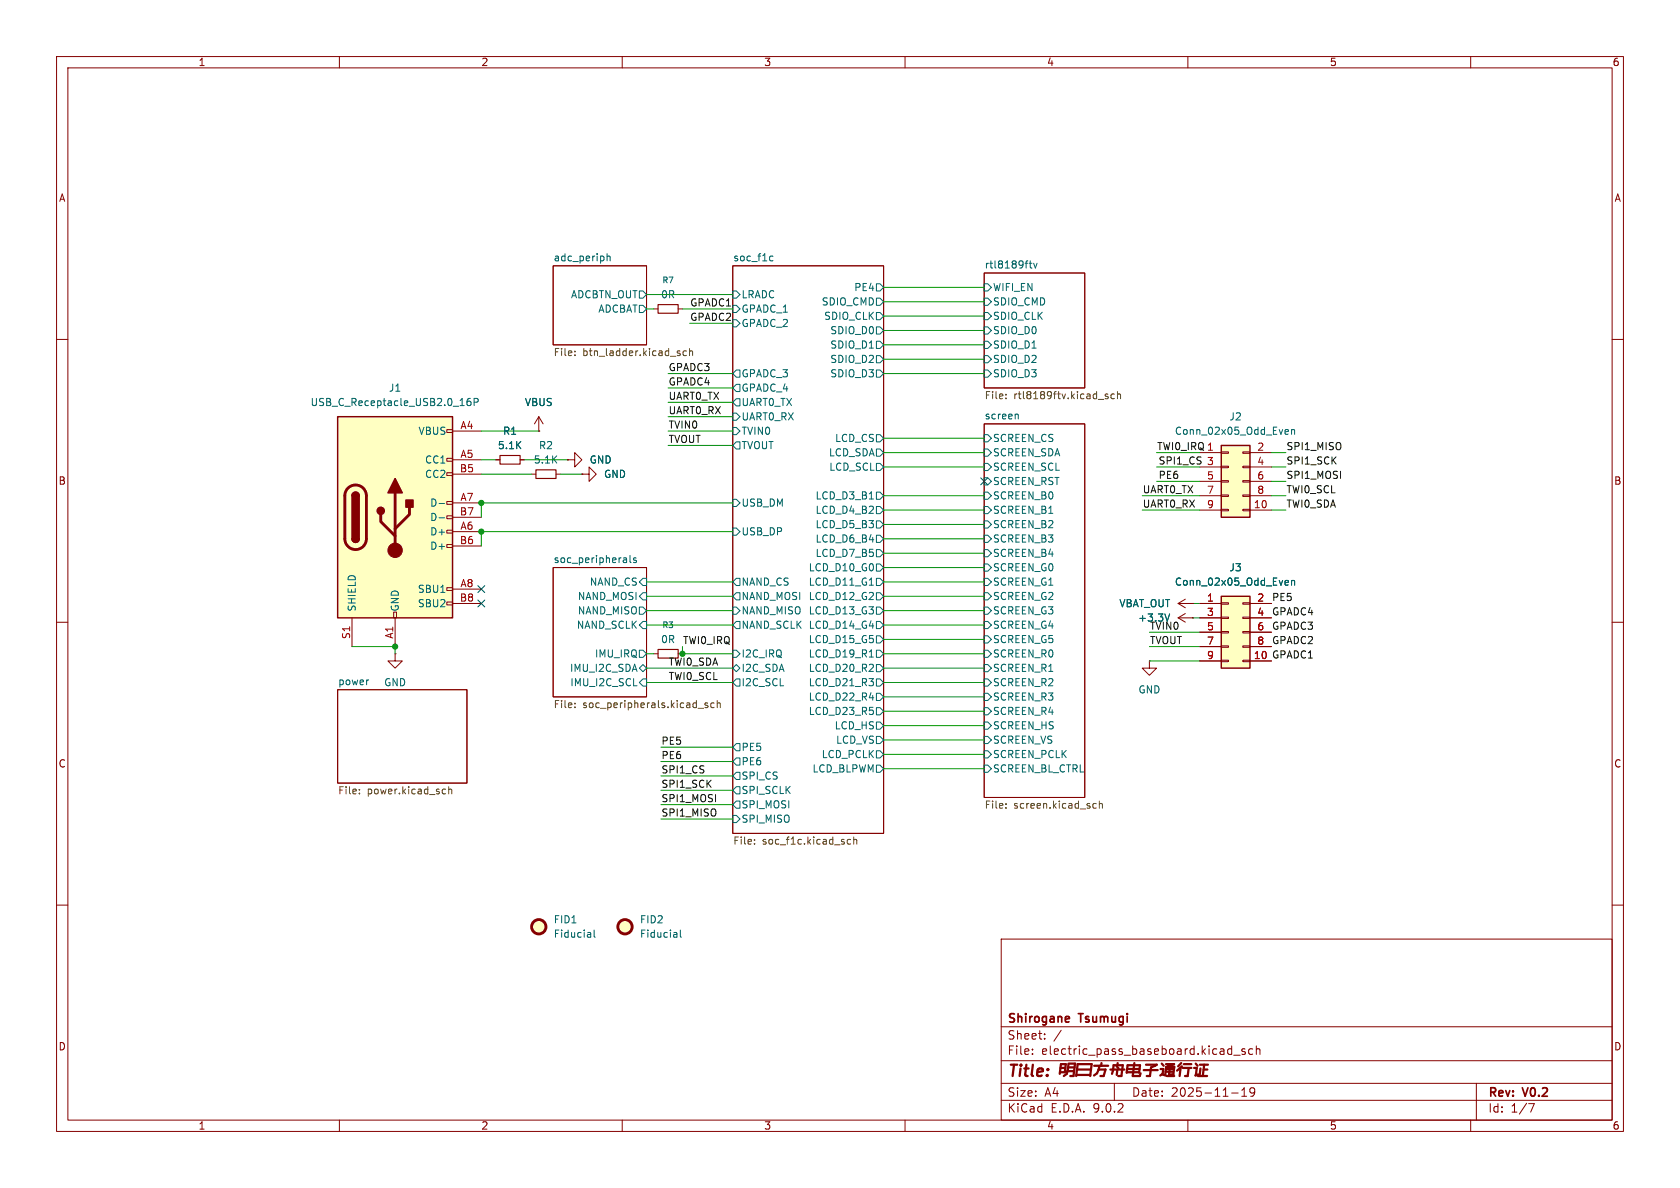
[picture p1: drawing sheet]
<svg xmlns="http://www.w3.org/2000/svg" width="297mm" height="210mm" viewBox="0 0 297 210" stroke-linecap="round" stroke-linejoin="round" font-family="sans-serif">
<g fill="none" stroke="#840000" stroke-width=".18">
<path d="M10 10h277v190h-277zM12 12h273v186h-273zM60 10v2M110 10v2M160 10v2M210 10v2M260 10v2M97.8 47h16.5v14h-16.5zM129.5 47h26.7v100.3h-26.7zM174 48.3h17.8v20.3h-17.8zM10 60h2M174 74.9h17.8v66.1h-17.8z"/>
<path d="M285 60h2M10 110h2M97.8 100.3h16.5v22.9h-16.5zM285 110h2M59.7 121.9h22.8v16.5h-22.8zM10 160h2M177 166h108v32h-108zM285 160h2M60 198v2M110 198v2M160 198v2M177 194.5h108"/>
<path d="M177 191.5h108M177 187.5h108M177 181.5h108M182.5 186.3v.1M182.5 185.5v.1M184.7 183.6v.1M184.7 182.8v.1M187.6 182.1l-1.3 2M197 191.5v3M210 198v2M217.7 193.2h1.2M218.1 186.5h1.1"/>
<path d="M219.5 193.8h.9M219.5 192.7l.5-.4v1.5M220.1 185.5l-.4-.1-.2 .2 .1 .2 .5 .2v.3h-.6M221.5 185.5l-.5-.1-.3 .3v.4l.2 .2h.6M221.8 192.9l-.3 .3h-.3l-.2-.3 .1-.5 .4-.1 .2 .1a.99 .99 0 0 1-.3 1.4h-.3M222.1 185.5l.2-.1 .4 .1v.9M222.1 184.9v1.5M260 198v2M261 191.5v6.5M270.2 195.1h1l-.6 1.5"/>
</g>
<g fill="none" stroke="#840000" stroke-width=".4">
<path d="M187.4 189.5h.8l.2-1.4h-.8l-.3 1.7M187.5 188.8h.8M188.6 189.4h1.3M188.8 188.7h1.2M188.9 188.1l-.3 1.7-.5 .4M188.9 188h1.2l-.3 2.2h-.6M190.3 190.2l.2-2.1h2.5l-.3 2.1M190.3 190h2.5M190.4 189.1h2.5M193.4 188.4h2.5M194.2 189.1h1.2l-.3 1.1h-.6M194.4 188.4l-.5 1.3-.5 .4"/>
<path d="M194.7 187.9v.5M196.3 189.1h2.5M196.6 189.8l.3-1.5h1.6l-.2 1.9h-.6M197.4 188.5l.4 .4M197.5 189.3l-.1 .7M197.6 187.9l-.1 .4M199.2 189.6l.1-1.3h2.2l-.1 1.3M199.2 189.5h2.2M199.3 189h2.2M200.5 187.9l-.2 2.3h1.2l.1-.5M202.2 189.2h2.5M202.6 188.2h1.9l-1 .5-.2 1.5h-.6"/>
<path d="M205.2 189h.4l-.1 .8-.4 .3M205.4 188l.3 .4M205.4 189.9l.9 .3h1.3M206 189.9l.2-1.3h1.4l-.2 1.3h-.4M206.1 189.4h1.3M206.1 189h1.4M206.1 188.1h1.5l-.7 .3M206.5 188.3l.7 .3M206.8 188.6l-.1 1.3M208.7 188.8l-.2 1.4M208.8 187.9l-.5 .6M208.9 188.5l-.8 .8"/>
<path d="M209.1 188.8h1.5M209.3 188.1h1.3M210.1 188.9l-.1 1.3h-.5M211.1 188.8h.5l-.2 1.3M211.4 188l.3 .4M211.8 190.2h1.6M211.8 189.9l-.5 .2M212.1 188.2h1.5M212.2 188.9l-.1 1.3M212.8 189.1h.6M212.9 188.2l-.3 2"/>
</g>
<path d="M188.8 179.7l.3 .3-.8 .2M189 180.6l-.2 .1" fill="none" stroke="#840000" stroke-width=".3"/>
<g fill="none" stroke="#006464" stroke-width=".18">
<path d="M107.3 44.8v1.3M107.3 45.4l.2-.1h.3l.1 .8M113 51.4h.7l.6 .7-.6 .6h-.7zM113 54h.7l.6 .6-.6 .6h-.7zM129.5 54h.7l.6 .6-.6 .6h-.7zM129.5 56.5h.7l.6 .7-.6 .6h-.7zM129.5 51.4h.7l.6 .7-.6 .6h-.7zM136.2 45.3h.5M136.2 46.1h.5M154.9 57.8h.7l.6 .6-.6 .7h-.7zM154.9 55.2h.7l.6 .7-.6 .6h-.7zM154.9 52.7h.7l.6 .6-.6 .7h-.7z"/>
<path d="M154.9 50.2h.7l.6 .6-.6 .6h-.7zM174 55.2h.6l.7 .7-.7 .6h-.6zM174 57.8h.6l.7 .6-.7 .7h-.6zM174 52.7h.6l.7 .6-.7 .7h-.6zM174 50.2h.6l.7 .6-.7 .6h-.6zM182 46.5h.4M182.1 46.1v1.1l.3 .2M182.7 46.5l.3 .9 .3-.9M129.5 75.6h.7l.6 .6-.6 .6h-.7zM129.5 73h.7l.6 .7-.6 .6h-.7zM130.2 78.1h.6v1.3h-.6l-.7-.7zM130.2 67.9h.6v1.3h-.6l-.7-.6z"/>
<path d="M130.2 65.4h.6v1.3h-.6l-.7-.7zM130.2 70.5h.6v1.3h-.6l-.7-.7zM154.9 79.4h.7l.6 .6-.6 .6h-.7zM154.9 76.8h.7l.6 .7-.6 .6h-.7zM154.9 65.4h.7l.6 .6-.6 .7h-.7zM154.9 60.3h.7l.6 .7-.6 .6h-.7zM154.9 62.9h.7l.6 .6-.6 .6h-.7zM174 79.4h.6l.7 .6-.7 .6h-.6zM174 76.8h.6l.7 .7-.7 .6h-.6zM174 62.9h.6l.7 .6-.7 .6h-.6zM174 60.3h.6l.7 .7-.7 .6h-.6zM174 65.4h.6l.7 .6-.7 .7h-.6z"/>
<path d="M179.7 73.2l.3 .2v.7M111.4 98.2v1.1l.2 .2M112.5 98.7l-.3-.1-.2 .2v.2l.5 .1v.3h-.5M129.5 93.3h.7l.6 .7-.6 .6h-.7zM129.5 88.3h.7l.6 .6-.6 .6h-.7zM153.7 88.2h.7M154.9 92.1h.7l.6 .6-.6 .6h-.7zM154.9 97.2h.7l.6 .6-.6 .6h-.7zM154.9 87h.7l.6 .6-.6 .7h-.7zM154.9 94.6h.7l.6 .7-.6 .6h-.7zM154.9 99.7h.7l.6 .6-.6 .7h-.7zM154.9 89.5h.7l.6 .7-.6 .6h-.7z"/>
<path d="M154.9 81.9h.7l.6 .7-.6 .6h-.7zM174 94.6h.6l.7 .7-.7 .6h-.6zM174 89.5h.6l.7 .7-.7 .6h-.6zM174 92.1h.6l.7 .6-.7 .6h-.6zM174 81.9h.6l.7 .7-.7 .6h-.6zM174 99.7h.6l.7 .6-.7 .7h-.6zM174 87h.6l.7 .6-.7 .7h-.6zM174 97.2h.6l.7 .6-.7 .6h-.6zM174 84.5h.6l.7 .6-.7 .6h-.6zM113 114.9h.7l.6 .7-.6 .6h-.7zM113 107.3h.7l.6 .7-.6 .6h-.7zM113.7 109.9h.6v1.2h-.6l-.7-.6z"/>
<path d="M113.7 117.5l.6 .6-.6 .6-.7-.6zM113.7 102.2h.6v1.3h-.6l-.7-.6zM113.7 104.8h.6v1.2h-.6l-.7-.6zM129.5 107.3h.7l.6 .7-.6 .6h-.7zM129.5 114.9h.7l.6 .7-.6 .6h-.7zM130.2 109.9h.6v1.2h-.6l-.7-.6zM130.2 102.2h.6v1.3h-.6l-.7-.6zM130.2 104.8h.6v1.2h-.6l-.7-.6zM130.2 117.5l.6 .6-.6 .6-.7-.6zM153.7 116.1h.7M153.7 103.4h.7M154.9 117.5h.7l.6 .6-.6 .6h-.7z"/>
<path d="M154.9 109.9h.7l.6 .6-.6 .6h-.7zM154.9 114.9h.7l.6 .7-.6 .6h-.7zM154.9 107.3h.7l.6 .7-.6 .6h-.7zM154.9 112.4h.7l.6 .6-.6 .7h-.7zM154.9 102.2h.7l.6 .7-.6 .6h-.7zM154.9 104.8h.7l.6 .6-.6 .6h-.7zM174 102.2h.6l.7 .7-.7 .6h-.6zM174 112.4h.6l.7 .6-.7 .7h-.6zM174 117.5h.6l.7 .6-.7 .6h-.6zM174 114.9h.6l.7 .7-.7 .6h-.6zM174 104.8h.6l.7 .6-.7 .6h-.6zM174 107.3h.6l.7 .7-.7 .6h-.6z"/>
<path d="M174 109.9h.6l.7 .6-.7 .6h-.6zM65.1 120.2h.1M113.7 120h.6v1.3h-.6l-.7-.6zM130.2 120h.6v1.3h-.6l-.7-.6zM130.2 136.5h.6v1.3h-.6l-.7-.6zM130.2 139.1h.6v1.2h-.6l-.7-.6zM130.2 131.4h.6v1.3h-.6l-.7-.6zM130.2 134h.6v1.3h-.6l-.7-.7zM153.7 123.3h.8M154.9 122.6h.7l.6 .6-.6 .6h-.7zM154.9 132.7h.7l.6 .7-.6 .6h-.7zM154.9 130.2h.7l.6 .6-.6 .6h-.7z"/>
<path d="M154.9 120h.7l.6 .7-.6 .6h-.7zM154.9 127.6h.7l.6 .7-.6 .6h-.7zM154.9 125.1h.7l.6 .6-.6 .7h-.7zM154.9 135.3h.7l.6 .6-.6 .6h-.7zM174 125.1h.6l.7 .6-.7 .7h-.6zM174 122.6h.6l.7 .6-.7 .6h-.6zM174 130.2h.6l.7 .6-.7 .6h-.6zM174 132.7h.6l.7 .7-.7 .6h-.6zM174 127.6h.6l.7 .7-.7 .6h-.6zM174 120h.6l.7 .7-.7 .6h-.6zM174 135.3h.6l.7 .6-.7 .6h-.6zM129.5 144.1h.7l.6 .7-.6 .6h-.7z"/>
<path d="M130.2 141.6h.6v1.3h-.6l-.7-.7z"/>
</g>
<g fill="none" stroke="#725600" stroke-width=".18">
<path d="M101.6 62.1v.1M101.6 62.7v.2M120.2 62.5v.3M121.4 62.1l-.4-.1-.2 .3 .1 .5h.5M121.9 62.1l.2-.1 .3 .1v.8M121.9 61.6v1.3M177.8 69.7v.1M177.8 70.4v.1M195.9 69.7l-.3-.1-.2 .2v.2l.5 .1v.3h-.5M197 69.7l-.4-.1-.2 .3 .1 .5h.5M197.6 69.8l.1-.2 .3 .1 .1 .8M197.6 69.2v1.3"/>
<path d="M63.5 139.6v.1M78.4 139.5l.4 .1M79.3 139.6l.2-.1 .3 .1 .1 .7M79.3 139.1v1.2M101.6 125v.1M101.6 124.3v.1M123.4 125.2h1M125.1 124.3h-.3l-.2 .1 .1 .2 .4 .1v.3h-.5M126.3 124.3h-.4l-.3 .2 .2 .5h.5M126.8 124.4l.2-.1h.3v.8M126.8 123.8v1.3M63.5 140.2v.1"/>
<path d="M78.8 140.3h-.4M133.4 149.1v.1M133.4 148.4v.2M150.4 148.4h-.4l-.2 .2 .1 .6h.5M150.9 148.5l.2-.1h.3l.1 .8M150.9 148v1.2M177.8 142.8v.1M177.8 142.1v.1M193.3 142.8h.5M193.3 142.1h.5M194.3 142.2l.2-.2 .3 .1 .1 .8M194.3 141.6v1.3"/>
</g>
<path d="M215.9 105.4h5.1v12.7h-5.1z" fill="#ffffc2"/>
<path d="M215.9 105.4h5.1v12.7h-5.1z" fill="none" stroke="#840000" stroke-width=".25"/>
<g fill="none" stroke="#840000" stroke-width=".18">
<path d="M87.6 81.3h.8M91.9 81.3h.8M69.8 115.6v1.2h1.3l-1.3 1.3-1.2-1.3h1.2M69.8 115.6h.1M212.1 106.7h3.8M212.1 109.2h3.8M212.1 111.8h3.8M212.1 114.3h3.8M212.1 116.8h3.8M215.9 106.6h1.3v.2h-1.3zM215.9 109.1h1.3v.2h-1.3zM215.9 111.6h1.3v.3h-1.3z"/>
<path d="M215.9 114.2h1.3v.2h-1.3zM215.9 116.7h1.3v.3h-1.3zM219.7 106.6h1.3v.2h-1.3zM219.7 109.1h1.3v.2h-1.3zM219.7 111.6h1.3v.3h-1.3zM219.7 114.2h1.3v.2h-1.3zM219.7 116.7h1.3v.3h-1.3zM221 106.7h3.8M221 109.2h3.8M221 111.8h3.8M221 114.3h3.8M221 116.8h3.8"/>
</g>
<path d="M227.4 102.6l.3 .1 .1 .2-.6 .1M227.7 103.4h-.3M228.3 102.7l.2-.1 .3 .1 .1 .7M228.3 102.6v.8" fill="none" stroke="#006464" stroke-width=".18"/>
<path d="M88.4 80.5h3.5v1.5h-3.5z" fill="none" stroke="#840000" stroke-width=".2"/>
<path d="M215.9 78.7h5.1v12.7h-5.1z" fill="#ffffc2"/>
<path d="M215.9 78.7h5.1v12.7h-5.1z" fill="none" stroke="#840000" stroke-width=".25"/>
<g fill="none" stroke="#840000" stroke-width=".18">
<path d="M115.6 54.6h.7M119.9 54.6h.7M95.2 76.2h.1M95.2 73.7l-.7 1.2M95.2 73.7l.8 1.2M95.2 73.7v2.5M215.9 79.9h1.3v.2h-1.3zM219.7 79.9h1.3v.2h-1.3zM94 83.8h.7M98.3 83.8h.8M100.3 81.3h1.3v1.3l1.3-1.3-1.3-1.3v1.3M100.3 81.3h.1"/>
<path d="M102.9 83.8h1.2v1.3l1.3-1.3-1.3-1.2v1.2M102.9 83.8h.1M212.1 80h3.8M212.1 82.6h3.8M212.1 85.1h3.8M212.1 87.6h3.8M212.1 90.2h3.8M215.9 82.4h1.3v.3h-1.3zM215.9 85h1.3v.2h-1.3zM215.9 87.5h1.3v.3h-1.3zM215.9 90h1.3v.3h-1.3zM219.7 82.4h1.3v.3h-1.3z"/>
<path d="M219.7 85h1.3v.2h-1.3zM219.7 87.5h1.3v.3h-1.3zM219.7 90h1.3v.3h-1.3zM221 80h3.8M221 82.6h3.8M221 85.1h3.8M221 87.6h3.8M221 90.2h3.8M115.6 115.6h.7M119.9 115.6h.7M203.2 116.8v1.3h1.3l-1.3 1.3-1.3-1.3h1.3M203.2 116.8h.1"/>
<path d="M208.3 106.7l1.2 .7M208.3 106.7h2.5M208.3 109.2l1.2 .8M208.3 109.2h2.5M209.5 105.9l-1.2 .8M209.5 108.5l-1.2 .7M210.8 106.7h.1M210.8 109.2h.1"/>
</g>
<g fill="none" stroke="#006464" stroke-width=".18">
<path d="M227.4 75.9l.3 .1 .1 .2-.6 .2M227.7 76.7l-.3 .1M228.3 76.1l.2-.2 .3 .1 .1 .8M228.3 75.9v.9M206.8 108.5l-.4 1.3M104.4 164.9v.8M104.4 165.6l-.1 .1M104.4 165.1l-.1 .1M105 164.4v1.1l.2 .2M119.6 164.9l.1 .8M119.7 165.6l-.1 .1M119.7 165.1l-.1 .1"/>
<path d="M120.3 164.4v1.1l.2 .2"/>
</g>
<path d="M116.3 53.8h3.6v1.6h-3.6zM94.7 83.1h3.6v1.5h-3.6zM116.3 114.8h3.6v1.5h-3.6z" fill="none" stroke="#840000" stroke-width=".2"/>
<g fill="#ffffc2" stroke="#ffffc2" stroke-width=".18">
<circle cx="95.2" cy="163.8" r="1.27"/>
<circle cx="110.5" cy="163.8" r="1.27"/>
</g>
<g fill="none" stroke="#840000" stroke-width=".51">
<circle cx="95.2" cy="163.8" r="1.27"/>
<circle cx="110.5" cy="163.8" r="1.27"/>
</g>
<path d="M59.7 73.7h20.3v35.5h-20.3z" fill="#ffffc2"/>
<g fill="none" stroke="#840000" stroke-width=".18">
<path d="M79 75.9h1v.6h-1zM80 76.2h5.1M95.2 76.2h.1M79 81h1v.5h-1zM79 83.6h1v.5h-1zM79 88.6h1v.6h-1zM79 91.2h1v.5h-1zM79 93.7h1v.5h-1zM79 96.3h1v.5h-1zM80 81.3h5.1M80 83.8h5.1M80 88.9h5.1"/>
<path d="M80 91.4h5.1M80 94h5.1M80 96.5h5.1M87.6 81.3h.8M91.9 81.3h.8M100.3 81.3h.1M102.9 83.8h.1M62.2 109.2v5.1M69.6 108.2h.5v1h-.5zM69.8 109.2v5.1M79 103.9h1v.5h-1zM79 106.4h1v.5h-1z"/>
<path d="M80 104.1h5.1M80 106.7h5.1M210.8 109.2h.1M210.8 106.7h.1M212.1 106.7h3.8M212.1 109.2h3.8M212.1 111.8h3.8M212.1 114.3h3.8M212.1 116.8h3.8M221 106.7h3.8M221 109.2h3.8M221 111.8h3.8"/>
<path d="M221 114.3h3.8M221 116.8h3.8"/>
</g>
<path d="M59.7 73.7h20.3v35.5h-20.3zM62.2 87.6a.64 .64 0 0 1 .7-.6 .64 .64 0 0 1 .6 .6M62.2 95.3a.64 .64 0 0 0 .7 .6 .64 .64 0 0 0 .6-.6" fill="none" stroke="#840000" stroke-width=".25"/>
<path d="M61.5 86.3a1.9 1.9 0 0 1 2.1-.4 1.9 1.9 0 0 1 1.2 1.7v7.7a1.91 1.91 0 0 1-1.9 1.8 1.91 1.91 0 0 1-1.9-1.8v-7.8l.1-.7zM67.3 90.9v1.3l2.5 2.5M69.8 87.1v10.2M72.4 89.7v1.2l-2.6 2.6" fill="none" stroke="#840000" stroke-width=".51"/>
<g fill="#840000" stroke="#840000" stroke-width=".25">
<path d="M62.2 87.6h1.3v7.7h-1.3z"/>
<path d="M62.4 87.2a.64 .64 0 0 1 .7-.2 .64 .64 0 0 1 .4 .6h-1.3z"/>
<path d="M62.2 95.3h1.3a.64 .64 0 0 1-.6 .6 .64 .64 0 0 1-.7-.6z"/>
<path d="M69.8 84.6l1.3 2.5h-2.5z"/>
<path d="M71.8 88.4h1.2v1.3h-1.2z"/>
<circle cx="67.3" cy="90.3" r=".63"/>
</g>
<circle cx="69.8" cy="97.3" r="1.27" fill="#840000" stroke="#840000" stroke-width=".18"/>
<path d="M83.2 70.4l-.4 .1a.86 .86 0 0 0 0 1.2l.4-.1 .1-.4-.3-.3h-.2l-.3 .3M83.8 71.1l.6-.1 .1-.1v-.3l-.7-.2v1.3M77.6 89h1M77.6 91.5h1M206.8 108.5l-.4 1.3M227.4 102.6l.3 .1 .1 .2-.6 .1M227.7 103.4h-.3M228.3 102.7l.2-.1 .3 .1 .1 .7M228.3 102.6v.8" fill="none" stroke="#006464" stroke-width=".18"/>
<g fill="none" stroke="#009600" stroke-width=".18">
<path d="M114.3 54.6h1.3M114.3 52.1h15.2M120.6 54.6h8.9M121.9 57.2h7.6M156.2 55.9h17.8M156.2 50.8h17.8M156.2 53.3h17.8M156.2 58.4h17.8M85.1 76.2h10.1M118.1 66h11.4M118.1 73.7h11.4M118.1 76.2h11.4"/>
<path d="M118.1 78.7h11.4M118.1 71.1h11.4M118.1 68.6h11.4M156.2 63.5h17.8M156.2 77.5h17.8M156.2 61h17.8M156.2 66h17.8M85.1 81.3h2.5M85.1 83.8h8.9M92.7 81.3h7.6M99.1 83.8h3.8M129.5 88.9h-44.4v2.5"/>
<path d="M129.5 94h-44.4v2.5M156.2 80h17.8M156.2 87.6h17.8M156.2 90.2h17.8M156.2 82.6h17.8M156.2 95.3h17.8M156.2 92.7h17.8M156.2 97.8h17.8M201.9 87.6h10.2M201.9 90.2h10.2M204.5 80h7.6M204.5 82.6h7.6"/>
<path d="M204.5 85.1h7.6M224.8 80h2.5M224.8 87.6h2.5M224.8 90.2h2.5M224.8 82.6h2.5M224.8 85.1h2.5M62.2 114.3h7.6v1.3M114.3 102.9h15.2M114.3 110.5h15.2M114.3 108h15.2M114.3 105.4h15.2M114.3 115.6h1.3"/>
<path d="M114.3 118.1h15.2M120.6 114.3v1.3h8.9M156.2 102.9h17.8M156.2 110.5h17.8M156.2 108h17.8M156.2 105.4h17.8M156.2 113h17.8M156.2 115.6h17.8M156.2 118.1h17.8M156.2 100.3h17.8M203.2 114.3h8.9M203.2 116.8h8.9"/>
<path d="M203.2 111.8h8.9M210.8 109.2h1.3M210.8 106.7h1.3M114.3 120.7h15.2M116.8 132.1h12.7M116.8 134.6h12.7M116.8 137.2h12.7M116.8 139.7h12.7M156.2 125.7h17.8M156.2 120.7h17.8M156.2 133.4h17.8M156.2 128.3h17.8"/>
<path d="M156.2 123.2h17.8M156.2 135.9h17.8M156.2 130.8h17.8M116.8 142.2h12.7M116.8 144.8h12.7"/>
</g>
<path d="M173.4 84.5l1.2 1.2M174.6 84.5l-1.2 1.2M84.5 103.5l1.2 1.2M84.5 106.1l1.2 1.2M85.7 103.5l-1.2 1.2M85.7 106.1l-1.2 1.2" fill="none" stroke="#000084" stroke-width=".18"/>
<g fill="#009600" stroke="#009600" stroke-width=".18">
<circle cx="120.6" cy="115.6" r=".46"/>
<circle cx="69.8" cy="114.3" r=".46"/>
<circle cx="85.1" cy="88.9" r=".46"/>
<circle cx="85.1" cy="94" r=".46"/>
</g>
<text font-size="2.8" fill="#840000" x="178" y="190.9">Title:</text>
<g font-size="2.1" fill="#840000">
<text x="178" y="184">Sheet:</text>
<text x="178" y="181.2">Shirogane</text>
<text x="190.9" y="181.2">Tsumugi</text>
<text x="178" y="186.7">File:</text>
<text x="184.1" y="186.7">electric_pass_baseboard.kicad_sch</text>
<text x="178" y="196.9">KiCad</text>
<text x="178" y="194.1">Size:</text>
<text x="184.7" y="194.1">A4</text>
<text x="185.7" y="196.9">E.D.A.</text>
<text x="193.3" y="196.9">9.0.2</text>
<text x="200" y="194.1">Date:</text>
<text x="207" y="194.1">2025-11-19</text>
<text x="263" y="194.3">Rev:</text>
<text x="263" y="196.9">Id:</text>
<text x="267.1" y="196.9">1/7</text>
<text x="269.4" y="194.3">V0.2</text>
</g>
<g font-size="1.8" fill="#840000">
<text x="35" y="11.9">1</text>
<text x="85" y="11.9">2</text>
<text x="135" y="11.9">3</text>
<text x="185" y="11.9">4</text>
<text x="235" y="11.9">5</text>
<text x="285" y="11.9">6</text>
<text x="10.3" y="35.9">A</text>
<text x="285.3" y="35.9">A</text>
<text x="10.3" y="85.9">B</text>
<text x="285.3" y="85.9">B</text>
<text x="10.3" y="135.9">C</text>
<text x="285.3" y="135.9">C</text>
<text x="10.3" y="185.9">D</text>
<text x="285.3" y="185.9">D</text>
<text x="35" y="199.9">1</text>
<text x="85" y="199.9">2</text>
<text x="135" y="199.9">3</text>
<text x="185" y="199.9">4</text>
<text x="235" y="199.9">5</text>
<text x="285" y="199.9">6</text>
</g>
<g font-size="1.8" fill="#006464">
<text x="97.8" y="46.3">adc_periph</text>
<text x="129.5" y="46.3">soc_f1c</text>
<text x="174" y="47.5">rtl8189ftv</text>
<text x="100.8" y="52.9">ADCBTN_OUT</text>
<text x="116.8" y="52.9">0R</text>
<text x="131" y="52.9">LRADC</text>
<text x="150.9" y="51.7">PE4</text>
<text x="175.5" y="51.7">WIFI_EN</text>
<text x="105.7" y="55.5">ADCBAT</text>
<text x="131" y="55.5">GPADC_1</text>
<text x="131" y="58">GPADC_2</text>
<text x="145.2" y="54.2">SDIO_CMD</text>
<text x="145.6" y="56.7">SDIO_CLK</text>
<text x="146.7" y="59.3">SDIO_D0</text>
<text x="175.5" y="56.7">SDIO_CLK</text>
<text x="175.5" y="59.3">SDIO_D0</text>
<text x="175.5" y="54.2">SDIO_CMD</text>
<text x="146.7" y="61.8">SDIO_D1</text>
<text x="146.7" y="64.4">SDIO_D2</text>
<text x="175.5" y="64.4">SDIO_D2</text>
<text x="175.5" y="61.8">SDIO_D1</text>
<text x="54.8" y="72">USB_C_Receptacle_USB2.0_16P</text>
<text x="68.7" y="69.4">J1</text>
<text x="92.7" y="72">VBUS</text>
<text x="131" y="69.4">GPADC_4</text>
<text x="131" y="66.9">GPADC_3</text>
<text x="131" y="72">UART0_TX</text>
<text x="146.7" y="66.9">SDIO_D3</text>
<text x="175.5" y="66.9">SDIO_D3</text>
<text x="73.9" y="77.1">VBUS</text>
<text x="88.8" y="77.1">R1</text>
<text x="131" y="77.1">TVIN0</text>
<text x="131" y="74.5">UART0_RX</text>
<text x="174" y="74.2">screen</text>
<text x="207.6" y="77.1">Conn_02x05_Odd_Even</text>
<text x="217.2" y="74.5">J2</text>
<text x="75" y="82.1">CC1</text>
<text x="87.9" y="79.6">5.1K</text>
<text x="94.3" y="82.1">5.1K</text>
<text x="95.2" y="79.6">R2</text>
<text x="104.1" y="82.1">GND</text>
<text x="131" y="79.6">TVOUT</text>
<text x="146.4" y="80.9">LCD_SDA</text>
<text x="146.5" y="83.4">LCD_SCL</text>
<text x="147.5" y="78.3">LCD_CS</text>
<text x="175.5" y="80.9">SCREEN_SDA</text>
<text x="175.5" y="83.4">SCREEN_SCL</text>
<text x="175.5" y="78.3">SCREEN_CS</text>
<text x="75" y="84.7">CC2</text>
<text x="75.9" y="89.8">D-</text>
<text x="106.7" y="84.7">GND</text>
<text x="131" y="89.8">USB_DM</text>
<text x="144.1" y="88.5">LCD_D3_B1</text>
<text x="175.5" y="88.5">SCREEN_B0</text>
<text x="175.5" y="86">SCREEN_RST</text>
<text x="75.9" y="92.3">D-</text>
<text x="75.9" y="94.8">D+</text>
<text x="131" y="94.8">USB_DP</text>
<text x="144.1" y="93.6">LCD_D5_B3</text>
<text x="144.1" y="91">LCD_D4_B2</text>
<text x="175.5" y="91">SCREEN_B1</text>
<text x="175.5" y="93.6">SCREEN_B2</text>
<text x="75.9" y="97.4">D+</text>
<text x="97.8" y="99.6">soc_peripherals</text>
<text x="142.9" y="101.2">LCD_D10_G0</text>
<text x="144.1" y="98.7">LCD_D7_B5</text>
<text x="144.1" y="96.1">LCD_D6_B4</text>
<text x="175.5" y="96.1">SCREEN_B3</text>
<text x="175.5" y="101.2">SCREEN_G0</text>
<text x="175.5" y="98.7">SCREEN_B4</text>
<text x="217.2" y="101.2">J3</text>
<text x="73.8" y="105">SBU1</text>
<text x="73.8" y="107.5">SBU2</text>
<text x="102.1" y="106.3">NAND_MOSI</text>
<text x="104.2" y="103.7">NAND_CS</text>
<text x="131" y="103.7">NAND_CS</text>
<text x="131" y="106.3">NAND_MOSI</text>
<text x="142.9" y="103.7">LCD_D11_G1</text>
<text x="142.9" y="106.3">LCD_D12_G2</text>
<text x="175.5" y="103.7">SCREEN_G1</text>
<text x="175.5" y="106.3">SCREEN_G2</text>
<text x="197.8" y="107.5">VBAT_OUT</text>
<text x="207.6" y="103.7">Conn_02x05_Odd_Even</text>
<text x="63.1" y="108.2" transform="rotate(-90 63.1 108.2)">SHIELD</text>
<text x="70.7" y="108.2" transform="rotate(-90 70.7 108.2)">GND</text>
<text x="101.9" y="111.4">NAND_SCLK</text>
<text x="102.1" y="108.8">NAND_MISO</text>
<text x="116.8" y="113.9">0R</text>
<text x="131" y="111.4">NAND_SCLK</text>
<text x="131" y="108.8">NAND_MISO</text>
<text x="142.9" y="111.4">LCD_D14_G4</text>
<text x="142.9" y="108.8">LCD_D13_G3</text>
<text x="142.9" y="113.9">LCD_D15_G5</text>
<text x="175.5" y="113.9">SCREEN_G5</text>
<text x="175.5" y="108.8">SCREEN_G3</text>
<text x="175.5" y="111.4">SCREEN_G4</text>
<text x="201.1" y="110.1">+3.3V</text>
<text x="100.7" y="119">IMU_I2C_SDA</text>
<text x="105.1" y="116.4">IMU_IRQ</text>
<text x="131" y="116.4">I2C_IRQ</text>
<text x="131" y="119">I2C_SDA</text>
<text x="142.9" y="119">LCD_D20_R2</text>
<text x="142.9" y="116.4">LCD_D19_R1</text>
<text x="175.5" y="119">SCREEN_R1</text>
<text x="175.5" y="116.4">SCREEN_R0</text>
<text x="59.7" y="121.2">power</text>
<text x="67.8" y="121.5">GND</text>
<text x="100.7" y="121.5">IMU_I2C_SCL</text>
<text x="131" y="121.5">I2C_SCL</text>
<text x="142.9" y="124.1">LCD_D22_R4</text>
<text x="142.9" y="121.5">LCD_D21_R3</text>
<text x="175.5" y="124.1">SCREEN_R3</text>
<text x="175.5" y="121.5">SCREEN_R2</text>
<text x="201.2" y="122.8">GND</text>
<text x="142.9" y="126.6">LCD_D23_R5</text>
<text x="147.5" y="129.1">LCD_HS</text>
<text x="147.7" y="131.7">LCD_VS</text>
<text x="175.5" y="126.6">SCREEN_R4</text>
<text x="175.5" y="131.7">SCREEN_VS</text>
<text x="175.5" y="129.1">SCREEN_HS</text>
<text x="131" y="132.9">PE5</text>
<text x="131" y="135.5">PE6</text>
<text x="143.5" y="136.8">LCD_BLPWM</text>
<text x="145.2" y="134.2">LCD_PCLK</text>
<text x="175.5" y="134.2">SCREEN_PCLK</text>
<text x="175.5" y="136.8">SCREEN_BL_CTRL</text>
<text x="131" y="138">SPI_CS</text>
<text x="131" y="140.6">SPI_SCLK</text>
<text x="131" y="143.1">SPI_MOSI</text>
<text x="131" y="145.6">SPI_MISO</text>
<text x="97.8" y="163.4">FID1</text>
<text x="97.8" y="166">Fiducial</text>
<text x="113" y="163.4">FID2</text>
<text x="113" y="166">Fiducial</text>
</g>
<g font-size="1.8" fill="#0f0f0f">
<text x="121.9" y="56.8">GPADC2</text>
<text x="121.9" y="54.3">GPADC1</text>
<text x="118.1" y="65.7">GPADC3</text>
<text x="118.1" y="68.2">GPADC4</text>
<text x="118.1" y="70.8">UART0_TX</text>
<text x="118.1" y="75.9">TVIN0</text>
<text x="118.1" y="73.3">UART0_RX</text>
<text x="118.1" y="78.4">TVOUT</text>
<text x="204.5" y="79.7">TWI0_IRQ 1</text>
<text x="204.7" y="82.2">SPI1_CS</text>
<text x="227.3" y="82.2">SPI1_SCK</text>
<text x="227.3" y="79.7">SPI1_MISO</text>
<text x="201.9" y="87.3">UART0_TX</text>
<text x="201.9" y="89.8">UART0_RX</text>
<text x="204.7" y="84.7">PE6</text>
<text x="227.3" y="87.3">TWI0_SCL</text>
<text x="227.3" y="89.8">TWI0_SDA</text>
<text x="227.3" y="84.7">SPI1_MOSI</text>
<text x="224.8" y="106.3">PE5</text>
<text x="120.6" y="114">TWI0_IRQ</text>
<text x="203.2" y="111.4">TVIN0</text>
<text x="203.2" y="114">TVOUT</text>
<text x="224.8" y="114">GPADC2</text>
<text x="224.8" y="111.4">GPADC3</text>
<text x="224.8" y="108.9">GPADC4</text>
<text x="118.1" y="117.8">TWI0_SDA</text>
<text x="224.8" y="116.5">GPADC1</text>
<text x="118.1" y="120.3">TWI0_SCL</text>
<text x="116.8" y="131.7">PE5</text>
<text x="116.8" y="134.3">PE6</text>
<text x="116.8" y="136.8">SPI1_CS</text>
<text x="116.8" y="141.9">SPI1_MOSI</text>
<text x="116.8" y="139.4">SPI1_SCK</text>
<text x="116.8" y="144.4">SPI1_MISO</text>
</g>
<g font-size="1.8" fill="#725600">
<text x="97.8" y="63.3">File:</text>
<text x="103" y="63.3">btn_ladder.kicad_sch</text>
<text x="174" y="70.9">File:</text>
<text x="179.2" y="70.9">rtl8189ftv.kicad_sch</text>
<text x="97.8" y="125.5">File:</text>
<text x="103" y="125.5">soc_peripherals.kicad_sch</text>
<text x="59.7" y="140.7">File:</text>
<text x="64.9" y="140.7">power.kicad_sch</text>
<text x="174" y="143.3">File:</text>
<text x="179.2" y="143.3">screen.kicad_sch</text>
<text x="129.5" y="149.6">File:</text>
<text x="134.8" y="149.6">soc_f1c.kicad_sch</text>
</g>
<g font-size="1.8" fill="#a90000">
<text x="81.3" y="75.9">A4</text>
<text x="81.2" y="83.6">B5</text>
<text x="81.3" y="81">A5</text>
<text x="213.3" y="82.3">3</text>
<text x="222.2" y="79.8">2</text>
<text x="222.2" y="82.3">4</text>
<text x="81.3" y="88.6">A7</text>
<text x="213.3" y="84.8">5</text>
<text x="213.3" y="87.4">7</text>
<text x="213.3" y="89.9">9</text>
<text x="221.6" y="89.9">10</text>
<text x="222.2" y="84.8">6</text>
<text x="222.2" y="87.4">8</text>
<text x="81.2" y="91.2">B7</text>
<text x="81.3" y="93.7">A6</text>
<text x="81.2" y="96.3">B6</text>
<text x="81.2" y="106.4">B8</text>
<text x="81.3" y="103.9">A8</text>
<text x="213.3" y="106.4">1</text>
<text x="222.2" y="106.4">2</text>
<text x="62" y="113.1" transform="rotate(-90 62 113.1)">S1</text>
<text x="69.6" y="113" transform="rotate(-90 69.6 113)">A1</text>
<text x="213.3" y="109">3</text>
<text x="213.3" y="111.5">5</text>
<text x="222.2" y="109">4</text>
<text x="222.2" y="111.5">6</text>
<text x="213.3" y="114">7</text>
<text x="213.3" y="116.6">9</text>
<text x="221.6" y="116.6">10</text>
<text x="222.2" y="114">8</text>
</g>
<g font-size="1.4" fill="#006464">
<text x="117" y="50.3">R7</text>
<text x="117" y="111.2">R3</text>
</g>
</svg>
